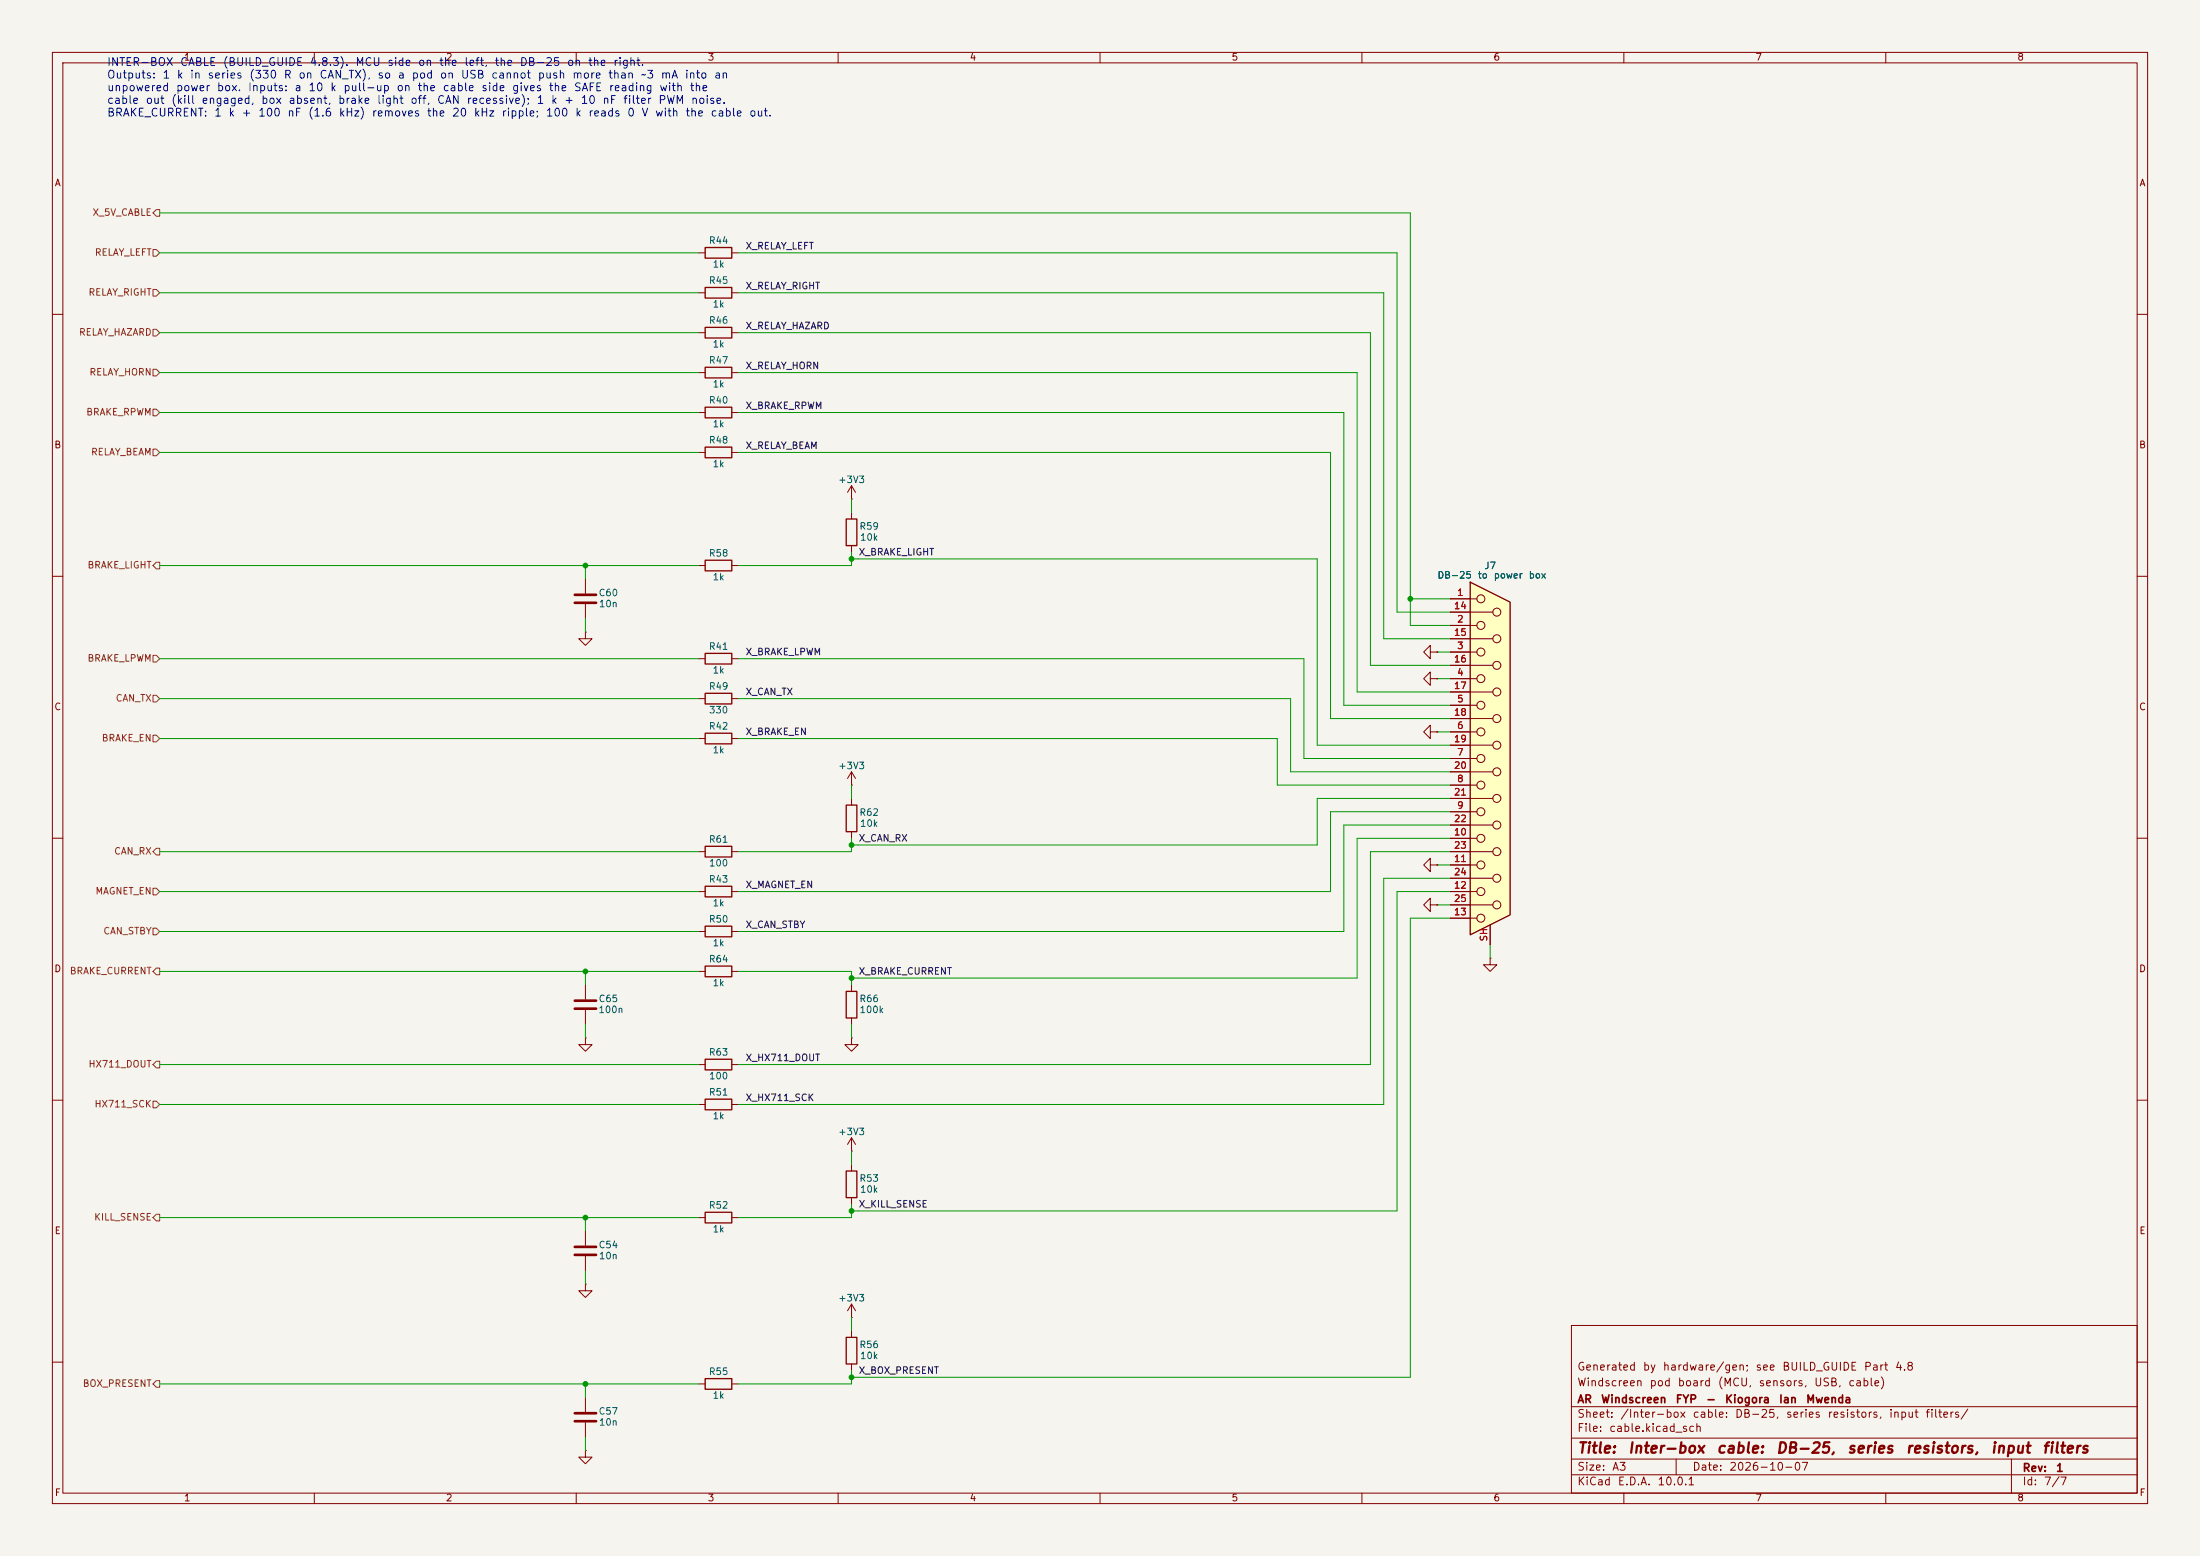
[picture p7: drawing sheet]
<svg xmlns="http://www.w3.org/2000/svg" width="420mm" height="297mm" viewBox="0 0 420 297" stroke-linecap="round" stroke-linejoin="round" font-family="sans-serif">
<path d="M0 0h420v297h-420z" fill="#f5f4ef" stroke="#f5f4ef" stroke-width=".19"/>
<g fill="none" stroke="#840000" stroke-width=".19">
<path d="M10 10h400v277h-400zM12 12h396v273h-396zM60 10v2M110 10v2M160 10v2M210 10v2M260 10v2M310 10v2M360 10v2M133.3 55.9h1.3M133.3 48.3h1.3M139.7 55.9h1.3"/>
<path d="M139.7 48.3h1.3M10 60h2M133.3 63.5h1.3M133.3 78.7h1.3M133.3 71.1h1.3M139.7 63.5h1.3M139.7 78.7h1.3M139.7 71.1h1.3M408 60h2M133.3 86.4h1.3M139.7 86.4h1.3M162.6 95.3h.1"/>
<path d="M162.6 92.7l-.8 1.3M162.6 92.7l.7 1.3M162.6 92.7v2.6M162.6 97.8v1.3M10 110h2M111.8 110.5v2.8M111.8 115.3v2.8M133.3 108h1.3M139.7 108h1.3M162.6 104.1v1.3M408 110h2M111.8 120.7v1.2h1.2l-1.2 1.3-1.3-1.3h1.3"/>
<path d="M111.8 120.7h.1M133.3 133.4h1.3M133.3 125.7h1.3M139.7 133.4h1.3M139.7 125.7h1.3M273 124.5v-1.3l-1.2 1.3 1.2 1.2v-1.2h1.3M273 139.7v-1.3l-1.2 1.3 1.2 1.3v-1.3h1.3M273 129.5v-1.2l-1.2 1.2 1.2 1.3v-1.3h1.3M274.3 124.5h.1M274.3 139.7h.1M274.3 129.5h.1M10 160h2"/>
<path d="M133.3 141h1.3M139.7 141h1.3M162.6 149.9h.1M162.6 147.3v2.6M162.6 152.4v1.3M162.6 158.8v1.2M162.6 147.3l-.8 1.3M162.6 147.3l.7 1.3M408 160h2M133.3 177.8h1.3M133.3 170.2h1.3M133.3 162.6h1.3"/>
<path d="M139.7 177.8h1.3M139.7 170.2h1.3M139.7 162.6h1.3M273 172.7v-1.2l-1.2 1.2 1.2 1.3v-1.3h1.3M274.3 172.7h.1M111.8 198.1v1.3h1.2l-1.2 1.3-1.3-1.3h1.3M111.8 198.1h.1M111.8 188v2.8M111.8 192.8v2.8M133.3 185.4h1.3M139.7 185.4h1.3M162.6 198.1v1.3h1.2l-1.2 1.3-1.3-1.3h1.3"/>
<path d="M162.6 198.1h.1M162.6 188v1.2M162.6 194.3v1.3M284.5 182.9v1.3h1.2l-1.2 1.2-1.3-1.2h1.3M284.5 182.9h.1M10 210h2M133.3 210.8h1.3M133.3 203.2h1.3M139.7 210.8h1.3M139.7 203.2h1.3M162.6 219.7h.1M162.6 217.2v2.5"/>
<path d="M162.6 217.2l-.8 1.2M162.6 217.2l.7 1.2M408 210h2M111.8 234.9v2.8M111.8 239.8v2.8M133.3 232.4h1.3M139.7 232.4h1.3M162.6 222.2v1.3M162.6 228.6v1.3M111.8 245.1v1.3h1.2l-1.2 1.2-1.3-1.2h1.3M111.8 245.1h.1M162.6 251.5h.1"/>
<path d="M162.6 248.9v2.6M162.6 254v1.3M162.6 248.9l-.8 1.3M162.6 248.9l.7 1.3M300 253h108v32h-108zM10 260h2M111.8 276.9v1.2h1.2l-1.2 1.3-1.3-1.3h1.3M111.8 276.9h.1M111.8 266.7v2.8M111.8 271.5v2.8M133.3 264.2h1.3M139.7 264.2h1.3"/>
<path d="M162.6 260.3v1.3M300 278.5h108M300 274.5h108M300 268.5h108M320 278.5v3M384 278.5v6.5M408 260h2M60 285v2M110 285v2M160 285v2M210 285v2M260 285v2"/>
<path d="M300 281.5h108M310 285v2M360 285v2"/>
</g>
<g fill="none" stroke="#840000" stroke-width=".25">
<path d="M134.6 54.9h5.1v2h-5.1zM134.6 47.2h5.1v2.1h-5.1zM134.6 62.5h5.1v2h-5.1zM134.6 77.7h5.1v2.1h-5.1zM134.6 70.1h5.1v2h-5.1zM134.6 85.3h5.1v2.1h-5.1zM161.5 99.1h2.1v5h-2.1zM134.6 106.9h5.1v2.1h-5.1zM134.6 132.3h5.1v2.1h-5.1zM134.6 124.7h5.1v2h-5.1zM134.6 140h5.1v2h-5.1zM161.5 153.7h2.1v5.1h-2.1z"/>
<path d="M134.6 176.8h5.1v2h-5.1zM134.6 169.2h5.1v2h-5.1zM134.6 161.5h5.1v2.1h-5.1zM134.6 184.4h5.1v2h-5.1zM161.5 189.2h2.1v5.1h-2.1zM134.6 209.8h5.1v2h-5.1zM134.6 202.2h5.1v2h-5.1zM134.6 231.4h5.1v2h-5.1zM161.5 223.5h2.1v5.1h-2.1zM161.5 255.3h2.1v5h-2.1zM134.6 263.1h5.1v2.1h-5.1z"/>
</g>
<path d="M109.7 113.5h4.1M109.7 115.1h4.1M109.7 191h4.1M109.7 192.5h4.1M109.7 238h4.1M109.7 239.5h4.1M109.7 269.7h4.1M109.7 271.3h4.1" fill="none" stroke="#840000" stroke-width=".51"/>
<path d="M280.7 111.1l7.6 3.8v59.7l-7.6 3.8z" fill="#ffffc2"/>
<path d="M280.7 111.1l7.6 3.8v59.7l-7.6 3.8z" fill="none" stroke="#840000" stroke-width=".25"/>
<g fill="none" stroke="#840000" stroke-width=".19">
<path d="M276.9 114.3h5M276.9 116.8h8.1M276.9 119.4h5M274.3 124.5h.1M274.3 139.7h.1M274.3 129.5h.1M276.9 121.9h8.1M276.9 124.5h5M276.9 127h8.1M276.9 129.5h5M276.9 132.1h8.1M276.9 134.6h5"/>
<path d="M276.9 137.2h8.1M276.9 139.7h5M276.9 142.2h8.1M276.9 144.8h5M276.9 147.3h8.1M276.9 149.9h5M276.9 152.4h8.1M276.9 154.9h5M276.9 157.5h8.1M273 165.1v-1.3l-1.2 1.3 1.2 1.3v-1.3h1.3M274.3 165.1h.1M274.3 172.7h.1"/>
<path d="M276.9 160h5M276.9 162.6h8.1M276.9 165.1h5M276.9 167.6h8.1M276.9 170.2h5M276.9 172.7h8.1M276.9 175.3h5M284.5 176.5v3.8"/>
<circle cx="282.7" cy="119.4" r=".76"/>
<circle cx="282.7" cy="114.3" r=".76"/>
<circle cx="285.8" cy="116.8" r=".76"/>
<circle cx="282.7" cy="139.7" r=".76"/>
<circle cx="282.7" cy="134.6" r=".76"/>
<circle cx="282.7" cy="129.5" r=".76"/>
<circle cx="282.7" cy="124.5" r=".76"/>
<circle cx="285.8" cy="137.2" r=".76"/>
<circle cx="285.8" cy="121.9" r=".76"/>
<circle cx="285.8" cy="132.1" r=".76"/>
<circle cx="285.8" cy="127" r=".76"/>
<circle cx="282.7" cy="149.9" r=".76"/>
<circle cx="282.7" cy="144.8" r=".76"/>
<circle cx="282.7" cy="154.9" r=".76"/>
<circle cx="285.8" cy="157.5" r=".76"/>
<circle cx="285.8" cy="142.2" r=".76"/>
<circle cx="285.8" cy="152.4" r=".76"/>
<circle cx="285.8" cy="147.3" r=".76"/>
<circle cx="282.7" cy="165.1" r=".76"/>
<circle cx="282.7" cy="160" r=".76"/>
<circle cx="282.7" cy="175.3" r=".76"/>
<circle cx="282.7" cy="170.2" r=".76"/>
<circle cx="285.8" cy="162.6" r=".76"/>
<circle cx="285.8" cy="167.6" r=".76"/>
<circle cx="285.8" cy="172.7" r=".76"/>
</g>
<g fill="none" stroke="#725600" stroke-width=".19">
<path d="M29.2 47.6h.6l.7 .7-.7 .6h-.6zM29.2 55.2h.6l.7 .7-.7 .6h-.6zM29.8 40h.7v1.3h-.7l-.6-.7zM29.2 78.1h.6l.7 .6-.7 .7h-.6zM29.2 62.9h.6l.7 .6-.7 .6h-.6zM29.2 70.5h.6l.7 .6-.7 .7h-.6zM29.2 85.7h.6l.7 .7-.7 .6h-.6zM29.8 107.3h.7v1.3h-.7l-.6-.6zM29.2 125.1h.6l.7 .6-.7 .7h-.6zM29.2 132.7h.6l.7 .7-.7 .6h-.6zM29.2 140.3h.6l.7 .7-.7 .6h-.6zM29.2 177.2h.6l.7 .6-.7 .6h-.6z"/>
<path d="M29.2 169.5h.6l.7 .7-.7 .6h-.6zM29.8 161.9h.7v1.3h-.7l-.6-.6zM29.8 184.8h.7v1.3h-.7l-.6-.7zM29.2 210.2h.6l.7 .6-.7 .7h-.6zM29.8 202.6h.7v1.2h-.7l-.6-.6zM29.8 231.8h.7v1.2h-.7l-.6-.6zM29.8 263.5h.7v1.3h-.7l-.6-.6z"/>
</g>
<g fill="none" stroke="#009600" stroke-width=".19">
<path d="M30.5 48.3h102.8M30.5 55.9h102.8M30.5 40.6h238.7v78.8h7.7M141 48.3h125.7v68.5h10.2M141 55.9h123.2v66h12.7M30.5 78.7h102.8M30.5 63.5h102.8M30.5 71.1h102.8M141 78.7h115.5v55.9h20.4M141 63.5h120.6v63.5h15.3M141 71.1h118.1v61h17.8M30.5 86.4h102.8"/>
<path d="M141 86.4h113v50.8h22.9M162.6 95.3v2.5M30.5 108h102.8M111.8 108v2.5M111.8 118.1v2.6M162.6 105.4v2.6h-21.6M162.6 106.7h88.9v35.5h25.4M269.2 114.3h7.7M30.5 125.7h102.8M30.5 133.4h102.8M141 133.4h105.4v13.9h30.5M141 125.7h107.9v19.1h28"/>
<path d="M274.3 124.5h2.6M274.3 139.7h2.6M274.3 129.5h2.6M30.5 141h102.8M141 141h102.8v8.9h33.1M162.6 149.9v2.5M276.9 154.9h-22.9v15.3h-113M276.9 152.4h-25.4v8.9h-88.9M276.9 157.5h-20.4v20.3h-115.5M30.5 170.2h102.8M30.5 177.8h102.8M30.5 162.6h102.8"/>
<path d="M162.6 160v2.6h-21.6M274.3 172.7h2.6M274.3 165.1h2.6M276.9 175.3h-7.7v87.6h-106.6M276.9 170.2h-10.2v60.9h-104.1M276.9 167.6h-12.7v43.2h-123.2M276.9 160h-17.8v26.7h-96.5M276.9 162.6h-15.3v40.6h-120.6M30.5 185.4h102.8M111.8 185.4v2.6M111.8 195.6v2.5M141 185.4h21.6v2.6"/>
<path d="M162.6 195.6v2.5M284.5 180.3v2.6M30.5 203.2h102.8M30.5 210.8h102.8M162.6 219.7v2.5M30.5 232.4h102.8M111.8 232.4v2.5M162.6 229.9v2.5h-21.6M111.8 242.6v2.5M162.6 251.5v2.5M30.5 264.2h102.8M111.8 264.2v2.5"/>
<path d="M111.8 274.3v2.6M162.6 261.6v2.6h-21.6"/>
</g>
<g fill="#009600" stroke="#009600" stroke-width=".19">
<circle cx="111.8" cy="108" r=".46"/>
<circle cx="269.2" cy="114.3" r=".46"/>
<circle cx="162.6" cy="186.7" r=".46"/>
<circle cx="111.8" cy="185.4" r=".46"/>
<circle cx="162.6" cy="161.3" r=".46"/>
<circle cx="162.6" cy="106.7" r=".46"/>
<circle cx="111.8" cy="232.4" r=".46"/>
<circle cx="111.8" cy="264.2" r=".46"/>
<circle cx="162.6" cy="231.1" r=".46"/>
<circle cx="162.6" cy="262.9" r=".46"/>
</g>
<g font-size="2" fill="#840000">
<text x="301" y="277.9">Title:</text>
<text x="310.6" y="277.9">Inter-box</text>
<text x="327.5" y="277.9">cable:</text>
<text x="338.9" y="277.9">DB-25,</text>
<text x="352.5" y="277.9">series</text>
<text x="363.7" y="277.9">resistors,</text>
<text x="379.9" y="277.9">input</text>
<text x="389.7" y="277.9">filters</text>
</g>
<g font-size="1.5" fill="#0000c2">
<text x="20.3" y="13">INTER-BOX</text>
<text x="20.3" y="15.4">Outputs:</text>
<text x="20.3" y="17.8">unpowered</text>
<text x="30.9" y="15.4">1</text>
<text x="33.5" y="17.8">power</text>
<text x="33.6" y="15.4">k</text>
<text x="34.3" y="13">CABLE</text>
<text x="36.1" y="15.4">in</text>
<text x="39.5" y="15.4">series</text>
<text x="41.3" y="17.8">box.</text>
<text x="42.4" y="13">(BUILD_GUIDE</text>
<text x="47.2" y="17.8">Inputs:</text>
<text x="47.5" y="15.4">(330</text>
<text x="54" y="15.4">R</text>
<text x="56.1" y="17.8">a</text>
<text x="56.8" y="15.4">on</text>
<text x="58.7" y="17.8">10</text>
<text x="59" y="13">4.8.3).</text>
<text x="60.9" y="15.4">CAN_TX),</text>
<text x="62.9" y="17.8">k</text>
<text x="65.4" y="17.8">pull-up</text>
<text x="67.7" y="13">MCU</text>
<text x="71.9" y="15.4">so</text>
<text x="73.8" y="13">side</text>
<text x="75.6" y="17.8">on</text>
<text x="75.8" y="15.4">a</text>
<text x="78.5" y="15.4">pod</text>
<text x="79.6" y="17.8">the</text>
<text x="79.7" y="13">on</text>
<text x="83.7" y="13">the</text>
<text x="83.8" y="15.4">on</text>
<text x="84.4" y="17.8">cable</text>
<text x="87.9" y="15.4">USB</text>
<text x="88.5" y="13">left,</text>
<text x="91.8" y="17.8">side</text>
<text x="93.7" y="15.4">cannot</text>
<text x="94.3" y="13">the</text>
<text x="97.6" y="17.8">gives</text>
<text x="99.1" y="13">DB-25</text>
<text x="102.5" y="15.4">push</text>
<text x="104.6" y="17.8">the</text>
<text x="108.1" y="13">on</text>
<text x="109.1" y="15.4">more</text>
<text x="109.4" y="17.8">SAFE</text>
<text x="112.1" y="13">the</text>
<text x="116" y="15.4">than</text>
<text x="116.1" y="17.8">reading</text>
<text x="116.9" y="13">right.</text>
<text x="122.2" y="15.4">~3</text>
<text x="125.8" y="17.8">with</text>
<text x="126" y="15.4">mA</text>
<text x="130.6" y="15.4">into</text>
<text x="131.6" y="17.8">the</text>
<text x="136.2" y="15.4">an</text>
<text x="20.3" y="20.2">cable</text>
<text x="20.3" y="22.6">BRAKE_CURRENT:</text>
<text x="27.7" y="20.2">out</text>
<text x="32.6" y="20.2">(kill</text>
<text x="38.4" y="20.2">engaged,</text>
<text x="40.8" y="22.6">1</text>
<text x="43.5" y="22.6">k</text>
<text x="46" y="22.6">+</text>
<text x="49.2" y="22.6">100</text>
<text x="49.7" y="20.2">box</text>
<text x="54.7" y="22.6">nF</text>
<text x="55" y="20.2">absent,</text>
<text x="58.7" y="22.6">(1.6</text>
<text x="64.4" y="20.2">brake</text>
<text x="64.6" y="22.6">kHz)</text>
<text x="70.9" y="22.6">removes</text>
<text x="71.8" y="20.2">light</text>
<text x="78.2" y="20.2">off,</text>
<text x="81.4" y="22.6">the</text>
<text x="83.3" y="20.2">CAN</text>
<text x="86.2" y="22.6">20</text>
<text x="89" y="20.2">recessive);</text>
<text x="90.3" y="22.6">kHz</text>
<text x="95.6" y="22.6">ripple;</text>
<text x="102.3" y="20.2">1</text>
<text x="104.1" y="22.6">100</text>
<text x="105.1" y="20.2">k</text>
<text x="107.6" y="20.2">+</text>
<text x="109.7" y="22.6">k</text>
<text x="110.7" y="20.2">10</text>
<text x="112.2" y="22.6">reads</text>
<text x="114.9" y="20.2">nF</text>
<text x="118.8" y="20.2">filter</text>
<text x="119.6" y="22.6">0</text>
<text x="122.4" y="22.6">V</text>
<text x="124.9" y="22.6">with</text>
<text x="125.6" y="20.2">PWM</text>
<text x="130.7" y="22.6">the</text>
<text x="131.8" y="20.2">noise.</text>
<text x="135.5" y="22.6">cable</text>
<text x="142.9" y="22.6">out.</text>
</g>
<g font-size="1.5" fill="#840000">
<text x="301" y="262">Generated</text>
<text x="313.5" y="262">by</text>
<text x="317.3" y="262">hardware/gen;</text>
<text x="335" y="262">see</text>
<text x="340.1" y="262">BUILD_GUIDE</text>
<text x="355.7" y="262">Part</text>
<text x="361.6" y="262">4.8</text>
<text x="301" y="268.2">AR</text>
<text x="301" y="265">Windscreen</text>
<text x="305.5" y="268.2">Windscreen</text>
<text x="314.8" y="265">pod</text>
<text x="319.8" y="268.2">FYP</text>
<text x="320.2" y="265">board</text>
<text x="325.6" y="268.2">-</text>
<text x="327.8" y="265">(MCU,</text>
<text x="329.2" y="268.2">Kiogora</text>
<text x="335.6" y="265">sensors,</text>
<text x="339.5" y="268.2">Ian</text>
<text x="344.7" y="268.2">Mwenda</text>
<text x="346.2" y="265">USB,</text>
<text x="352.7" y="265">cable)</text>
<text x="301" y="273.7">File:</text>
<text x="301" y="271">Sheet:</text>
<text x="307.1" y="273.7">cable.kicad_sch</text>
<text x="309.2" y="271">/Inter-box</text>
<text x="323" y="271">cable:</text>
<text x="331.1" y="271">DB-25,</text>
<text x="340.8" y="271">series</text>
<text x="348.8" y="271">resistors,</text>
<text x="360.5" y="271">input</text>
<text x="367.4" y="271">filters/</text>
<text x="301" y="281.1">Size:</text>
<text x="307.6" y="281.1">A3</text>
<text x="323" y="281.1">Date:</text>
<text x="330" y="281.1">2026-10-07</text>
<text x="386" y="281.3">Rev:</text>
<text x="392.4" y="281.3">1</text>
<text x="301" y="283.9">KiCad</text>
<text x="308.7" y="283.9">E.D.A.</text>
<text x="316.3" y="283.9">10.0.1</text>
<text x="386" y="283.9">Id:</text>
<text x="390.1" y="283.9">7/7</text>
</g>
<g font-size="1.3" fill="#840000">
<text x="35" y="11.9">1</text>
<text x="85" y="11.9">2</text>
<text x="135" y="11.9">3</text>
<text x="185" y="11.9">4</text>
<text x="235" y="11.9">5</text>
<text x="285" y="11.9">6</text>
<text x="335" y="11.9">7</text>
<text x="385" y="11.9">8</text>
<text x="10.3" y="35.9">A</text>
<text x="408.3" y="35.9">A</text>
<text x="10.3" y="85.9">B</text>
<text x="408.2" y="85.9">B</text>
<text x="10.3" y="135.9">C</text>
<text x="408.2" y="135.9">C</text>
<text x="10.3" y="185.9">D</text>
<text x="408.2" y="185.9">D</text>
<text x="10.3" y="235.9">E</text>
<text x="408.3" y="235.9">E</text>
<text x="10.3" y="285.9">F</text>
<text x="35" y="286.9">1</text>
<text x="85" y="286.9">2</text>
<text x="135" y="286.9">3</text>
<text x="185" y="286.9">4</text>
<text x="235" y="286.9">5</text>
<text x="285" y="286.9">6</text>
<text x="335" y="286.9">7</text>
<text x="385" y="286.9">8</text>
<text x="408.3" y="285.9">F</text>
</g>
<g font-size="1.3" fill="#725600">
<text x="17.6" y="41.5">X_5V_CABLE</text>
<text x="18" y="49.1">RELAY_LEFT</text>
<text x="16.8" y="56.7">RELAY_RIGHT</text>
<text x="15" y="64.4">RELAY_HAZARD</text>
<text x="17" y="72">RELAY_HORN</text>
<text x="16.4" y="79.6">BRAKE_RPWM</text>
<text x="17.3" y="87.2">RELAY_BEAM</text>
<text x="16.6" y="108.8">BRAKE_LIGHT</text>
<text x="16.6" y="126.6">BRAKE_LPWM</text>
<text x="22" y="134.2">CAN_TX</text>
<text x="19.3" y="141.8">BRAKE_EN</text>
<text x="21.7" y="163.4">CAN_RX</text>
<text x="18.1" y="171">MAGNET_EN</text>
<text x="19.6" y="178.7">CAN_STBY</text>
<text x="13.2" y="186.3">BRAKE_CURRENT</text>
<text x="16.8" y="204.1">HX711_DOUT</text>
<text x="17.9" y="211.7">HX711_SCK</text>
<text x="17.9" y="233.3">KILL_SENSE</text>
<text x="15.7" y="265">BOX_PRESENT</text>
</g>
<g font-size="1.3" fill="#006464">
<text x="135.2" y="46.9">R44</text>
<text x="135.9" y="51.4">1k</text>
<text x="135.2" y="54.5">R45</text>
<text x="135.9" y="59">1k</text>
<text x="135.2" y="62.1">R46</text>
<text x="135.2" y="69.7">R47</text>
<text x="135.9" y="66.6">1k</text>
<text x="135.2" y="77.3">R40</text>
<text x="135.9" y="74.2">1k</text>
<text x="135.9" y="81.9">1k</text>
<text x="135.2" y="85">R48</text>
<text x="135.9" y="89.5">1k</text>
<text x="159.9" y="92.5">+3V3</text>
<text x="164" y="101.4">R59</text>
<text x="135.2" y="106.5">R58</text>
<text x="164.1" y="103.5">10k</text>
<text x="135.9" y="111.1">1k</text>
<text x="274.3" y="110.7">DB-25</text>
<text x="282" y="110.7">to</text>
<text x="283.3" y="108.9">J7</text>
<text x="285.1" y="110.7">power</text>
<text x="291.7" y="110.7">box</text>
<text x="114.2" y="114.1">C60</text>
<text x="114.2" y="116.2">10n</text>
<text x="135.2" y="124.3">R41</text>
<text x="135.2" y="131.9">R49</text>
<text x="135.9" y="128.9">1k</text>
<text x="135.2" y="136.5">330</text>
<text x="135.2" y="139.6">R42</text>
<text x="135.9" y="144.1">1k</text>
<text x="159.9" y="147.1">+3V3</text>
<text x="135.2" y="161.2">R61</text>
<text x="164" y="156">R62</text>
<text x="164.1" y="158.1">10k</text>
<text x="135.2" y="165.7">100</text>
<text x="135.2" y="168.8">R43</text>
<text x="135.9" y="173.3">1k</text>
<text x="135.2" y="176.4">R50</text>
<text x="135.2" y="184">R64</text>
<text x="135.9" y="180.9">1k</text>
<text x="114.2" y="191.6">C65</text>
<text x="135.9" y="188.5">1k</text>
<text x="164" y="191.6">R66</text>
<text x="114.1" y="193.7">100n</text>
<text x="164" y="193.7">100k</text>
<text x="135.2" y="201.8">R63</text>
<text x="135.2" y="209.4">R51</text>
<text x="135.2" y="206.3">100</text>
<text x="135.9" y="213.9">1k</text>
<text x="159.9" y="217">+3V3</text>
<text x="164" y="225.9">R53</text>
<text x="164.1" y="228">10k</text>
<text x="135.2" y="231">R52</text>
<text x="114.2" y="238.6">C54</text>
<text x="135.9" y="235.5">1k</text>
<text x="114.2" y="240.7">10n</text>
<text x="159.9" y="248.7">+3V3</text>
<text x="164" y="257.6">R56</text>
<text x="135.2" y="262.8">R55</text>
<text x="164.1" y="259.7">10k</text>
<text x="135.9" y="267.3">1k</text>
<text x="114.2" y="270.3">C57</text>
<text x="114.2" y="272.4">10n</text>
</g>
<g font-size="1.3" fill="#0f0f0f">
<text x="142.2" y="47.9">X_RELAY_LEFT</text>
<text x="142.2" y="55.5">X_RELAY_RIGHT</text>
<text x="142.2" y="63.2">X_RELAY_HAZARD</text>
<text x="142.2" y="70.8">X_RELAY_HORN</text>
<text x="142.2" y="78.4">X_BRAKE_RPWM</text>
<text x="142.2" y="86">X_RELAY_BEAM</text>
<text x="163.8" y="106.3">X_BRAKE_LIGHT</text>
<text x="142.2" y="125.4">X_BRAKE_LPWM</text>
<text x="142.2" y="133">X_CAN_TX</text>
<text x="142.2" y="140.6">X_BRAKE_EN</text>
<text x="163.8" y="160.9">X_CAN_RX</text>
<text x="142.2" y="169.8">X_MAGNET_EN</text>
<text x="142.2" y="177.5">X_CAN_STBY</text>
<text x="163.8" y="186.3">X_BRAKE_CURRENT</text>
<text x="142.2" y="202.9">X_HX711_DOUT</text>
<text x="142.2" y="210.5">X_HX711_SCK</text>
<text x="163.8" y="230.8">X_KILL_SENSE</text>
<text x="163.8" y="262.5">X_BOX_PRESENT</text>
</g>
<g font-size="1.3" fill="#a90000">
<text x="277.5" y="116.6">14</text>
<text x="278.1" y="114">1</text>
<text x="278.1" y="119.1">2</text>
<text x="277.5" y="121.7">15</text>
<text x="278.1" y="124.2">3</text>
<text x="277.5" y="126.7">16</text>
<text x="277.5" y="131.8">17</text>
<text x="278.1" y="129.3">4</text>
<text x="277.5" y="136.9">18</text>
<text x="278.1" y="134.4">5</text>
<text x="277.5" y="142">19</text>
<text x="278.1" y="139.4">6</text>
<text x="277.5" y="147.1">20</text>
<text x="278.1" y="144.5">7</text>
<text x="278.1" y="149.6">8</text>
<text x="277.5" y="152.1">21</text>
<text x="278.1" y="154.7">9</text>
<text x="277.5" y="159.8">10</text>
<text x="277.5" y="157.2">22</text>
<text x="277.5" y="164.8">11</text>
<text x="277.5" y="162.3">23</text>
<text x="277.5" y="167.4">24</text>
<text x="277.5" y="169.9">12</text>
<text x="277.5" y="172.5">25</text>
<text x="277.5" y="175">13</text>
<text x="284.2" y="179.8" transform="rotate(-90 284.2 179.8)">SH</text>
</g>
</svg>
